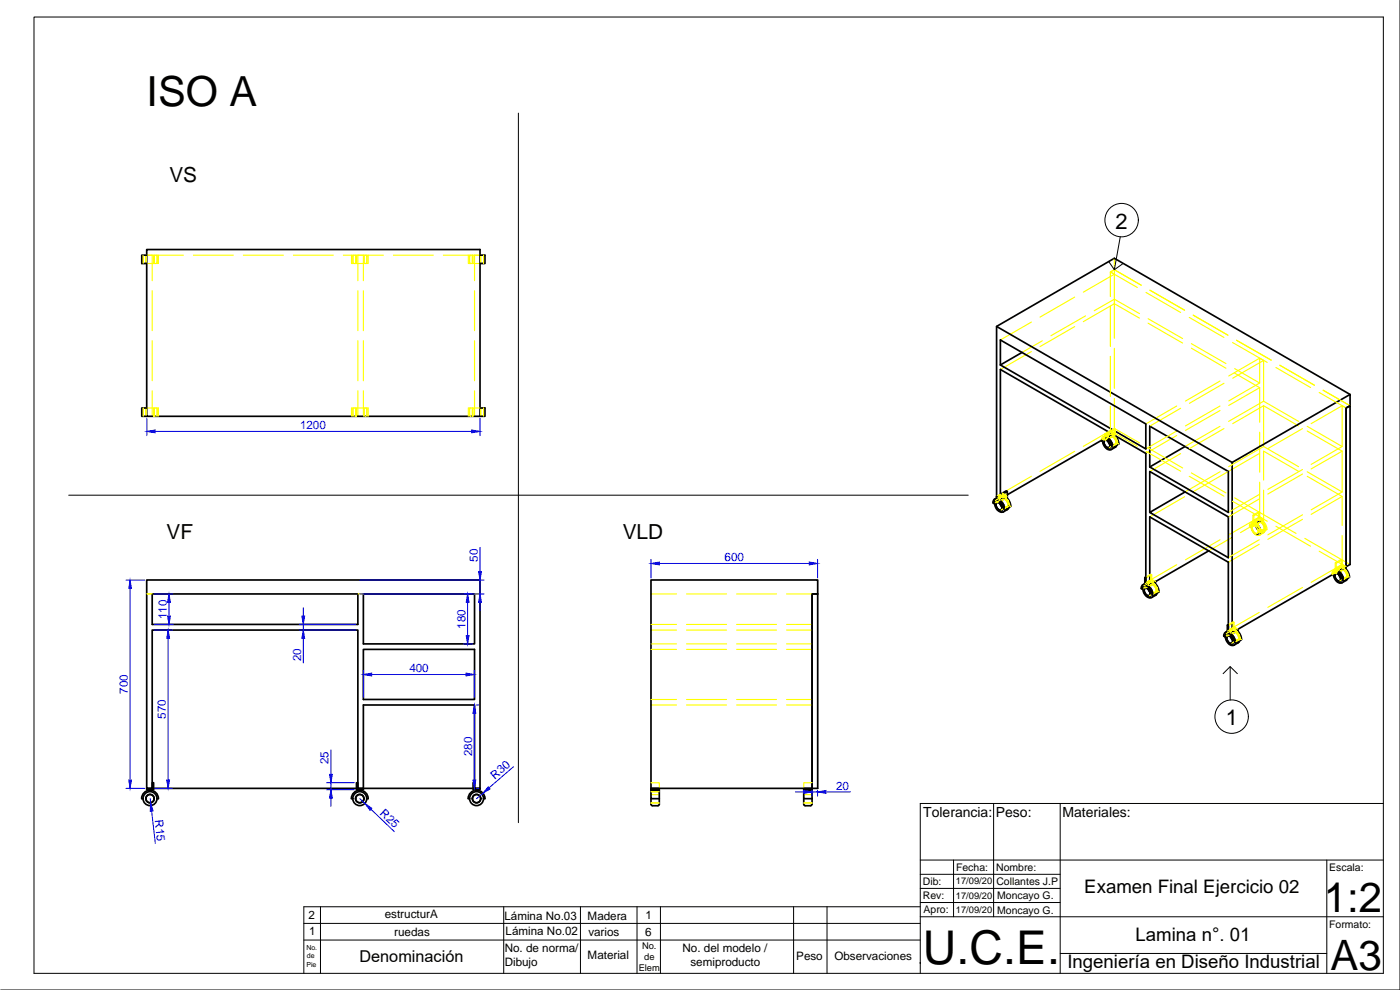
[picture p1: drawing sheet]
<svg xmlns="http://www.w3.org/2000/svg" width="420mm" height="297mm" viewBox="0 0 420 297" stroke-linecap="round" stroke-linejoin="round" font-family="sans-serif">
<!-- layer: MD_Oculto -->
<g fill="none" stroke="#ff0" stroke-width=".34">
<path d="M43 76.6v2.5M43.4 76.6l-.4 .3v1.8l.4 .4M43.8 76.6v2.5M44 76.6h11M45.7 76.6v7.6M46.1 76.6v2.5h-2.1M46.3 76.6v2.5M46.7 76.6l.5 .4v1.6l-.5 .5M47.2 76.6v2.5M47.5 76.6v2.5h-1.4M58 76.6h12M73 76.6h12"/>
<path d="M88.1 76.6h11.9M103 76.6h12.1M105.5 76.6v2.5h1.5M105.9 78.6l.4 .5M105.9 76.6v2.5M106.3 76.6l-.4 .4M106.8 76.6v2.5M107 76.6v2.5h3.5v-2.5M107.4 76.6v7.6M109.1 76.6v7.6M109.3 76.6v2.5M109.7 76.6l.4 .4"/>
<path d="M110.1 78.6l-.4 .5M110.1 76.6v2.5M118.1 76.6h11.9M133.1 76.6h11M140.5 76.6v2.5h1.5M140.9 78.6l.5 .5M140.9 76.6v2.5M141.4 76.6l-.5 .4M141.8 76.6v2.5M142 76.6v2.5h2.1M142.4 76.6v7.6M144.3 76.6v2.5"/>
<path d="M144.7 76.6l.4 .4M145.1 78.6l-.4 .5M145.1 76.6v2.5M334.4 77.5v4.8l-9.3 5.4M45.7 87.2v12M107.4 87.2v12M109.1 87.2v12M142.4 87.2v12M309.5 96.6l-9.3 5.4M322.5 98l-10.4 6M322.5 89.1l-10.4 6.1M325.8 94.8l-10.4 5.9"/>
<path d="M333.2 81.6l1.2 .7v7.5M333.2 81.6l1.2-.7 8.1 4.7-8.1-4.7zM333.2 81.6v7.3M333.2 91.9v12M333.2 81.6l8.1 4.7M334.4 89.8v11.7M334.4 89.8l7.6 4.3M334.4 89.8l-6 3.4M342 95.4l-7.6-4.3-9.3 5.4M343.9 87.7l10.4 6.1M344.6 95.6l10.3 6M344.6 97l10.3 5.9"/>
<path d="M345.1 87.1l10.4 6M356.9 95.2l10.4 6M358.1 94.6l10.4 6M45.7 102.2v12M45.7 117.2v7.7M107.4 102.2v12M107.4 117.2v7.7M109.1 102.2v12M109.1 117.2v7.7M142.4 102.2v12M142.4 117.2v7.7M309.5 105.5l-9.3 5.4"/>
<path d="M312.8 102.3l-6.1 3.4M333.2 106.9v12M334.4 104.5v12M334.4 119.5v10.4M357.5 103.1l10.4 6M357.5 104.5l10.4 6M366.1 114.3l-10.3 6M367.3 115l-10.3 6M369.9 102.8l10.4 5.9M370.5 110.6l7.5 4.3M370.5 112l7.5 4.3M371.1 102.1l10.4 6"/>
<path d="M378 114.9v-7.4l1.2 .6v12.3M378 116.3v10.4M378 116.3l-9.2 5.4M378 107.5l-9.2 5.3M378 114.9l-9.2 5.4M379.2 108.1l-9.2 5.4M382.9 110.3l10.4 6M384.1 109.6l10.4 6M395.9 117.8l8.1 4.6-1.2-.7v12.3M397.1 117.1l8.1 4.6M43 122.4v2.5M43.4 122.4l-.4 .4v1.8l.4 .3"/>
<path d="M43.8 122.4v2.5M44 122.4h2.1v2.5M46.1 122.4h1.4v2.5M46.3 122.4v2.5M46.7 122.4l.5 .4v1.7l-.5 .4M47.2 122.4v2.5M105.9 124.5l.4 .4M105.9 122.4v2.5M106.3 122.4l-.4 .4M106.8 122.4v2.5M107 124.9v-2.5h3.5v2.5M107 122.4h-1.5v2.5"/>
<path d="M109.3 122.4v2.5M109.7 122.4l.4 .4M110.1 124.5l-.4 .4M110.1 122.4v2.5M140.9 124.5l.5 .4M140.9 122.4v2.5M141.4 122.4l-.5 .4M141.8 122.4v2.5M142 122.4h-1.5v2.5M144.1 122.4h-2.1v2.5M144.3 122.4v2.5M144.7 122.4l.4 .4"/>
<path d="M145.1 124.5l-.4 .4M145.1 122.4v2.5M322.5 135.4l-10.4 6M331 131.9l.3-.5 1.4-.9a2.43 2.43 0 0 1 2.5 3M331.5 130.6l.9 .5M331.5 130.2l1.2 .7M331.9 131.4h-.7l-.4 .6M332.5 131.3a.99 .99 0 0 1 .7-1 .99 .99 0 0 1 1.2 .5l.8 1.2 .2 1-1.7 1.1M332.5 131.3l-1.6 1M332.7 129.6l1.7-1 .3 .1-3.2 1.9M332.7 129.6l-1.2 .6v.4M332.7 129.6l-7.6 4.3"/>
<path d="M333.2 121.9v7.7l1.5 .8M333.3 131.2a1.34 1.34 0 0 1 1.3 .6 1.34 1.34 0 0 1-.1 1.5l-.6-.2a1.56 1.56 0 0 1-.6-1.9zM333.3 131.1a1.4 1.4 0 0 1 1.3 2.2 1.46 1.46 0 0 1-1.3-2.2zM333.4 131.1l-1.8 1.1M334.4 128.6v1.3l-1.7 1M334.4 129.9l-1.2-.7 8.1 4.7M334.4 129.9l-1.7 1M334.6 133.3l-1.7 1M334.7 130.8a1.39 1.39 0 0 0-2.3-.3l-.2 .7-1.7 1a1.16 1.16 0 0 1 .7-1.2 1.16 1.16 0 0 1 1.3 .3M334.7 130.4v-1.7l7.3 4.2M334.7 130.4l-.3 .2M335.4 133l.3 .2"/>
<path d="M343.9 135.4l10.4 6M344.6 134.4l10.3 6M353.1 130.7l-9.2 5.3M353.1 121.8l-9.2 5.4M353.1 129.3l-9.2 5.4M354.3 122.5l-9.2 5.4M354.3 136.1l-9.2 5.4M366.1 123.2l-10.3 5.9M366.1 127.9l-10.5 6.1M366.1 121.8l-10.3 6M367.3 128.6l-10.3 6M377.9 136.1l-19.8 11.4"/>
<path d="M378 129.7v12M379.2 121.7v12.3M379.2 134l10.5 6M379.2 121.7l10.5 6.1M379.2 120.4l10.5 6M379.2 120.4l-10.5 6M379.2 134l-10.5 6M379.2 121.7l-9.2 5.4M390.9 128.6l-10.4 6M392.3 129.3l10.5 6.1M392.3 127.9l10.5 6.1M402.8 135.4v12.2"/>
<path d="M402.8 121.7l-9.3 5.4M402.8 135.4l-9.3 5.3M402.8 134l-9.3 5.3M298.9 150.1l1.3-.8a2.3 2.3 0 0 1 2.7 2.7l-.1 .3M299.8 149.9l.3 .2M300.1 150.1a.99 .99 0 0 1 .7-1.1 .99 .99 0 0 1 1.2 .5l.7 .9 .4 1.4-1.8 1M300.1 150.1l-1.6 .9M300.2 148.3l-1.1 .7M300.3 148.7l-1.1 .7M300.5 148.4l-1.4 .9M300.5 149.1l-1.8 1M300.8 150a1.31 1.31 0 0 1 1.3 .3 1.31 1.31 0 0 1 .3 1.3 .69 .69 0 0 1-.7 .5 .69 .69 0 0 1-.6-.6l-.3-.6z"/>
<path d="M300.8 149.9a1.37 1.37 0 0 1 1.4 .6 1.37 1.37 0 0 1 .1 1.5 1.48 1.48 0 0 1-1.5-2.1zM300.9 149.8l-1.7 1.1M302 148.6l-1.2-.7v.4l1.5 .8M302.1 149.3a1.2 1.2 0 0 0-1.4-.7 1.2 1.2 0 0 0-.9 1.3l-1.8 1M302.2 152l-1.8 1M303.1 151.8l.3 .1M309.5 142.9l-7.5 4.4v1.3l-1.8 1 2.1-1.2M355.5 149l-10.4 6.1M356.9 142.9l10.4 6M357.5 141.9l10.4 6M366.1 141.5l-10.5 6.1M369.9 150.4l10.4 6"/>
<path d="M370.5 149.4l7.2 4.2v1.7l1.5 .8-1.8 1-1.4-.8v-1.7M375.2 157l-.3 .9 1.8-1a1.19 1.19 0 0 1 .9-1.3 1.19 1.19 0 0 1 1.4 .6l.8 1.1 .4 1.6-1.7 1a3.2 3.2 0 0 0-2.8-3.2zM375.7 157.1l1.4-.9a2.35 2.35 0 0 1 2.4 3.5l-1.4 .9a2.39 2.39 0 0 1-2.6-2.9zM375.9 158a1.27 1.27 0 0 1 1.4 .2 1.27 1.27 0 0 1 .3 1.4 .65 .65 0 0 1-.7 .5 .65 .65 0 0 1-.6-.6l-.4-.6zM376 157.9a1.34 1.34 0 0 1 1.3 .6 1.34 1.34 0 0 1 0 1.5 1.53 1.53 0 0 1-1.3-2.1zM376.3 154.8l1.7-1.1v1.4l-1.7 1zM376.3 154.8l-.3-.2 1.7-1 11.3 6.4M376.3 156.1l1.1 .7M376.7 156.9l.3 .1-1.8 1.1-.3-.2M377 157a.99 .99 0 0 1 .7-1 .99 .99 0 0 1 1.2 .5l.8 1.2 .3 1-1.8 1.1a2.71 2.71 0 0 0-2.4-2.8l-.5 .5-.1 .6M377.2 155.7l-1.7 1M377.4 156.1l-1.7 1"/>
<path d="M377.7 157a1.27 1.27 0 0 1 1.3 .2 1.27 1.27 0 0 1 .3 1.4 .68 .68 0 0 1-.6 .4 .68 .68 0 0 1-.7-.5l-.3-.6zM377.7 156.9a1.35 1.35 0 0 1 1.4 .5 1.35 1.35 0 0 1 .1 1.5 1.43 1.43 0 0 1-1.5-2zM377.9 156.8l-1.8 1M377.9 149.7l-9.3 5.4M377.9 148.4l-9.3 5.3M378 155.1l1.2 .7M378 144.7v10.4M378 155.1l-9.2 5.4M378.2 159.8l.3 .1M379.1 158.9l-1.7 1.1M379.2 156.1v-.3l-1.8 1v.3M379.2 147.1v8.7"/>
<path d="M379.2 155.8l-6.9 4M380 158.7l.2 .2M382.9 157.9l10.4 6M389.7 141.4l-10.5-6v8.6M390.9 155.8l-10.4 6M390.9 154.5l-10.4 6M390.9 142.2l-10.4 6M390.9 140.9l-10.4 5.9M392.3 141.5l10.5 6.1M392.3 142.9l10.5 6.1M402.8 149v8.7M402.8 149l-9.3 5.3"/>
<path d="M402.8 147.6l-9.3 5.4M44 178.2h1.7M107.4 178.2h1.7M142.4 178.2h1.7M195.4 178.2h7.6M206 178.2h12.1M221.1 178.2h11.9M236.1 178.2h7.6M343.4 175.8l1.3-.9a2.39 2.39 0 0 1 2.6 3M343.9 173.5l1.8-1v1.3M344.3 175.6l.3 .2-1.6 .9M344.3 175.6l-1.8 1"/>
<path d="M344.6 175.8a1.01 1.01 0 0 1 .7-1.1 1.01 1.01 0 0 1 1.2 .5l.8 1.2 .3 1-1.8 1.1M344.8 174.4l-1.1 .7M345 174.8l-1.7 1M345.3 175.7a1.27 1.27 0 0 1 1.3 .2 1.27 1.27 0 0 1 .3 1.4 .65 .65 0 0 1-.6 .5 .65 .65 0 0 1-.6-.6l-.4-.6zM345.3 175.6a1.34 1.34 0 0 1 1.4 .6 1.34 1.34 0 0 1 0 1.5 1.53 1.53 0 0 1-1.4-2.1zM345.4 172.3v1.7l1.4 .8M345.4 175.5l-1.7 1M345.7 172.5l-.3-.2-1.5 .8M345.7 173.8l-2.1 1.2M345.7 173.8l1.1 .7M346.6 174.9a1.2 1.2 0 0 0-1.4-.6 1.2 1.2 0 0 0-.9 1.3M346.7 177.7l-1.8 1"/>
<path d="M347.6 177.4l.3 .2M353.1 169.4l-9.2 5.4M366.1 162l-10.3 6M369.7 161.3l-7 4M377.9 163.3l-9.3 5.4M377.9 162l-9.3 5.3M390.9 176.3l-10.4 5.9M391.6 161.5l10.9 6.3v1.7l1.5 .9M395.9 165.4l8.1 4.6-1.2-.6M400.2 172.2l.3-.8 1.4-.9a2.3 2.3 0 0 1 2.6 2.7v.3M400.7 168.9v1.6l1.2 .8M401 169l1.8-1v1.4l-1.8 1z"/>
<path d="M401 169l-.3-.1 1.8-1.1 2.7 1.6M401 170.4l1.2 .7M401.5 171.1l-1.8 1.1a1.13 1.13 0 0 1 .7-1.2 1.13 1.13 0 0 1 1.3 .4M401.5 171.1l.3 .2-1.8 1-.3-.1M401.5 171.5a.91 .91 0 0 0-1-.1 .91 .91 0 0 0-.5 .9M401.8 171.3a.93 .93 0 0 1 .5-1 .93 .93 0 0 1 1.1 .2 3.3 3.3 0 0 1 1.3 2.5l-1.7 1.1M402 170l-1.8 1M402.2 170.4l-1.8 1M402.5 171.2a1.35 1.35 0 0 1 1.4 .6 1.35 1.35 0 0 1-.1 1.5 1.54 1.54 0 0 1-1.3-2.1zM402.5 171.1a1.35 1.35 0 0 1 1.4 .7 1.35 1.35 0 0 1-.1 1.5 1.54 1.54 0 0 1-1.3-2.2zM402.6 171.1l-1.7 1M402.8 160.7v8.7"/>
<path d="M402.8 169.4l-9.3 5.3M403.8 170.5a1.25 1.25 0 0 0-1.3-.6 1.25 1.25 0 0 0-1 .9v.3M403.9 173.3l-1.8 1M404.7 173l.3 .2M195.4 189h7.6M195.4 194.8h7.6M195.4 187.4h7.6M195.4 193.2h7.6M206 189h12.1M206 194.8h12.1M206 187.4h12.1M206 193.2h12.1"/>
<path d="M221.1 189h11.9M221.1 194.8h11.9M221.1 187.4h11.9M221.1 193.2h11.9M236.1 189h7.6M236.1 194.8h7.6M236.1 187.4h7.6M236.1 193.2h7.6M368.2 190.1l1.3-.8a2.39 2.39 0 0 1 2.6 2.9M368.6 187.7l1.8-1v1.4M368.6 189.1l-.3 .2M369.1 189.9l.3 .1-1.7 1"/>
<path d="M369.1 189.9l-1.8 1M369.4 190a.99 .99 0 0 1 .7-1 .99 .99 0 0 1 1.1 .5l.9 1.2 .2 1.1-1.8 1M369.6 188.7l-1.1 .6M369.8 189.1l-1.8 1M370.1 189.9a1.35 1.35 0 0 1 1.3 .6 1.35 1.35 0 0 1 0 1.5 1.6 1.6 0 0 1-1.3-2.1zM370.1 186.5v1.7l1.5 .9M370.1 189.9a1.35 1.35 0 0 1 1.3 .6 1.35 1.35 0 0 1-.1 1.5 1.54 1.54 0 0 1-1.2-2.1zM370.2 189.8l-1.8 1M370.4 186.7l-.3-.2-1.5 .9M370.4 188.1l1.2 .7M370.4 188.1l-1.8 1M371.3 189.2a1.23 1.23 0 0 0-1.2-.6 1.23 1.23 0 0 0-1 .9v.4"/>
<path d="M371.4 192l-1.7 1M372.3 191.8l.3 .1M377.9 183.8l-9.3 5.3M195.4 211.5h7.6M195.4 209.9h7.6M206 211.5h12.1M206 209.9h12.1M221.1 211.5h11.9M221.1 209.9h11.9M236.1 211.5h7.6M236.1 209.9h7.6M45.7 236.5h.4"/>
<path d="M107 236.5h.4M142 236.5h.4M195.4 234.9h2.5v1.6M195.4 237.6h2.5M195.4 238.4h2.5M195.8 237.6l-.4 .4M197.5 237.6l.4 .4M241.2 237.6h2.5M241.2 238.4h2.5M241.6 237.6l-.4 .4M243.3 237.6l.4 .4M243.7 234.9h-2.5v1.6"/>
<path d="M195.4 240.9h2.5M241.2 240.9h2.5"/>
</g>
<!-- layer: MD_Visible -->
<g fill="none" stroke="#000" stroke-width=".51">
<path d="M44 74.9h100.1v50h-100.1zM44 76.6h-1.5v2.5h1.5M144.1 76.6h1.4v2.5h-1.4M299.1 97.9l70.7 40.9M300.2 102l43.7 25.2v7.5l-43.7-25.2zM306.7 105.7l-6.5 3.8M405.2 118.3l-70.8-40.8-35.3 20.4v51.1M44 122.4h-1.5v2.5h1.5M144.1 122.4h1.4v2.5h-1.4M330.8 132l-.1 .3h.2M331 131.9a2.38 2.38 0 0 0 2.5 3 2.33 2.33 0 0 0 1.7-1.4M331.6 132.1a1.42 1.42 0 0 1 1.2 2.2 1.42 1.42 0 0 1-1.2-2.2z"/>
<path d="M331.9 131.3a3.1 3.1 0 0 1 1.8 2.7l.3 .2M332.2 131.1l1.3 1.4 .5 1.7M332.4 131.1l.6 .3M332.7 129.6v1.3l-30.4 17.5M333 129.7v1.7M334.4 130.6l-1.4 .8M334.7 130.7l.8 1.2 .3 1.3-1.8 1M345.1 127.9l23.5 13.6v12.2l-23.5-13.6zM355.6 134l-10.5 6.1M404 122.4l1.2-.7v47.7l-1.2 .6zM298.3 151a.99 .99 0 0 1 .7-1 .99 .99 0 0 1 1.2 .5l.9 1.3 .2 1M298.5 151l-.2 .1a.83 .83 0 0 1 .2-1.4 2.91 2.91 0 0 1 3.1 3.2"/>
<path d="M298.9 150.1a2.31 2.31 0 0 0 0 2.4 2.31 2.31 0 0 0 2.3 1.1 2.51 2.51 0 0 0 1.6-1.3M299.1 149l1.1 .6M299.1 149v.3l1.4 .8M299.2 150.8a1.42 1.42 0 0 1 1.2 2.2 1.42 1.42 0 0 1-1.2-2.2zM299.2 149.4l-.6 .4M300.2 148.3l.3 .1 1.8-1v1.7l-1.8 1v-1.7M300.2 149.6v-38.7l43.7 25.1v38.8M302.1 149.2l.9 1.3 .3 1.4-1.7 1-.3-.1M302.3 147.4l-.3-.1-1.8 1v1.3M355.6 147.6l-10.5 6.1 23.5 13.6v-12.2l-23.5-13.6v12.2M45.7 178.2h61.7v9.2h-61.7zM109.1 178.2h33.3v15h-33.3z"/>
<path d="M195.4 174h50v4.2h-1.7v58.3v-58.3h1.7v58.3h-50zM342.5 176.6a1.2 1.2 0 0 1 .8-1.3 1.2 1.2 0 0 1 1.5 .6l1 1.5 .3 1.2M342.5 176.6l.5 .1M342.8 176.7a.99 .99 0 0 1 .7-1 .99 .99 0 0 1 1.2 .5l.9 1.3 .2 1M343.4 175.8a2.33 2.33 0 0 0 0 2.4 2.33 2.33 0 0 0 2.3 1.1l1.3-.8 .3-.6M343.6 173.3v1.7l1.5 .8 1.7-1v-.3l-1.7 1v.3M343.7 176.5a1.42 1.42 0 0 1 1.2 2.2 1.42 1.42 0 0 1-1.2-2.2zM343.7 175.1l-.6 .4M343.9 173.1l-.3 .2 .3 .2M343.9 174.8l1.2 .7v-20.4l23.5 13.6v20.4M346.6 174.9l.9 1.3 .3 1.4-1.7 1-.3-.1M362.7 165.3l-17.6 10.2-1.2-.7"/>
<path d="M400.2 172.2a2.35 2.35 0 0 0 2.6 2.6l1.4-.8 .3-.5M400.8 172.1a1.42 1.42 0 0 1 1.3 2.2 1.42 1.42 0 0 1-1.3-2.2zM401.5 171.5l1 1.1 .4 1.4 .3 .2 1.8-1M401.8 171.3l1 1.3 .5 1.6M401.9 171.3l.3 .1 1.8-1v-.4l-1.8 1.1v.3M403.7 170.5l.9 1.2 .4 1.5M404 170l-34.2 19.8-1.2-.7M404 170v-47.6l1.2-.7v-3.4l-35.4 20.5v51l-1.2-.7M109.1 194.8h33.3v15.1h-33.3zM367.6 191a.99 .99 0 0 1 .7-1 .99 .99 0 0 1 1.1 .5l.9 1.3 .2 1M367.7 191l-.1 .1a.83 .83 0 0 1 .2-1.4 2.91 2.91 0 0 1 3 3.2M368.2 190.1a2.4 2.4 0 0 0 1.9 3.6l.3-.2a2.51 2.51 0 0 0 1.7-1.3"/>
<path d="M368.3 187.6v1.7l1.5 .8 1.8-1v-.3l-1.8 1v.3M368.4 190.8a1.42 1.42 0 0 1 1.3 2.2 1.42 1.42 0 0 1-1.3-2.2zM368.5 189.3l-.7 .4M368.6 187.4l-.3 .2 .3 .1M371.3 189.2l1 1.2 .3 1.5M372.6 191.9l-1.8 1-.3-.1M42.5 239.6a2.52 2.52 0 0 1 2.5-2.5 2.52 2.52 0 0 1 2.5 2.5h-.3M42.5 239.6h.5M45.7 234.9h.4v2.1h-2.1v-.5h1.7zM46.1 236.5h60.9M105.9 239.6h-.4a2.52 2.52 0 0 1 2.5-2.5 2.52 2.52 0 0 1 2.5 2.5h-.4M107 234.9h.4v1.6h1.7v.5h-2.1z"/>
<path d="M109.1 236.5v-25h33.3v25h1.7v-62.5h-100.1v62.5h1.7v-47.5h61.7v47.5h34.6M140.9 239.6a2.1 2.1 0 0 0 2.1 2.1 2.1 2.1 0 0 0 2.1-2.1M140.9 239.6h-.4a2.52 2.52 0 0 1 2.5-2.5 2.52 2.52 0 0 1 2.5 2.5h-.4M140.9 239.6a2.1 2.1 0 0 1 2.1-2.1 2.1 2.1 0 0 1 2.1 2.1M142 234.9h.4v1.6h1.7v.5h-2.1zM195.4 236.5h2.5v.5h-2.5zM195.4 239.6v1.7l.4 .4M195.4 237.1h2.5v2.5h-2.5zM197.9 239.6l-.1 1.9-.3 .2-1.7 .1M241.2 236.5h2.5v.5h-2.5zM241.2 239.6v1.7l.4 .4M241.2 237.1h2.5v2.5h-2.5z"/>
<path d="M243.7 239.6v1.7l-.4 .4M241.6 241.8h1.7"/>
<circle cx="45" cy="239.6" r="1.25"/>
<circle cx="45" cy="239.6" r="2.1"/>
<circle cx="108" cy="239.6" r="1.25"/>
<circle cx="108" cy="239.6" r="2.1"/>
<circle cx="143" cy="239.6" r="1.25"/>
</g>
<!-- layer: MD_Oculta fina -->
<g fill="none" stroke="#000" stroke-width=".3">
<path d="M333 131a1.21 1.21 0 0 1 1.9 .8 1.13 1.13 0 0 1-.4 1.9 2.19 2.19 0 0 1-1.5-2.7zM334 134.2a2.77 2.77 0 0 0-2.4-3 2.36 2.36 0 0 0 1 3.6l.9 .1M335.2 133.6a2.71 2.71 0 0 0-2.4-3.1 1.97 1.97 0 0 0 .1 2.9l.8 .7 1 .1M300.5 149.7a1.21 1.21 0 0 1 1.9 .8 1.06 1.06 0 0 1 .4 1.1 1.06 1.06 0 0 1-1 .8 2.33 2.33 0 0 1-1.3-2.7zM301.5 152.9a2.63 2.63 0 0 0-2.3-3 1.88 1.88 0 0 0 .1 2.9l1.1 .8h.8M302.7 152.3a2.71 2.71 0 0 0-2.3-3.1 2.05 2.05 0 0 0 .4 3.2l.8 .5h.7M375.8 157.1a1.71 1.71 0 0 1 2.4 1.3 1.43 1.43 0 0 1-.5 2.2 2.72 2.72 0 0 1-1.9-3.5zM375.8 157.5a1.92 1.92 0 0 1 2 2.5 1.09 1.09 0 0 1-1.8-.5 1.66 1.66 0 0 1-.2-2zM377 156.3a2.06 2.06 0 0 1 2.6 1.9 1.1 1.1 0 0 1-.3 1.6 1.1 1.1 0 0 1-1.6-.4 2.44 2.44 0 0 1-.7-3.1zM377.5 156.6a1.58 1.58 0 0 1 2.1 1.5 .88 .88 0 0 1-.4 1.3 .88 .88 0 0 1-1.2-.6 2.09 2.09 0 0 1-.5-2.2zM345.1 175.3a1.6 1.6 0 0 1 2.1 1.6 .85 .85 0 0 1-.3 1.1 .85 .85 0 0 1-1.1-.3 2.05 2.05 0 0 1-.7-2.4zM346 178.6a2.64 2.64 0 0 0-2.3-3 2.31 2.31 0 0 0 .6 3.4l.6 .3h.8"/>
<path d="M347.2 178a2.71 2.71 0 0 0-2.4-3.1 2.23 2.23 0 0 0 .7 3.4l.9 .4 .4-.1M401.2 171.7h-.6l-.3 .5M402.4 170.8a1.89 1.89 0 0 1 2 2.2 .85 .85 0 0 1-.8 .7 .85 .85 0 0 1-.8-.6 1.77 1.77 0 0 1-.4-2.3zM403.2 174.2a2.7 2.7 0 0 0-2.4-3 2.07 2.07 0 0 0 .5 3.1l.8 .6 .7-.1M404.4 173.6a2.63 2.63 0 0 0-2.4-3.1 1.91 1.91 0 0 0 .2 2.8l.8 .8h1M369.8 189.6a1.64 1.64 0 0 1 2.2 1.8 .85 .85 0 0 1-.6 1 .85 .85 0 0 1-1.1-.6 2.09 2.09 0 0 1-.5-2.2zM370.8 192.9a2.71 2.71 0 0 0-2.4-3 2.01 2.01 0 0 0 .5 3.1l.8 .6 .7-.1M372 192.3a2.7 2.7 0 0 0-2.4-3.1 1.88 1.88 0 0 0 .2 2.9l1 .8h.8"/>
</g>
<!-- layer: MD_Visible fina -->
<g fill="none" stroke="#000" stroke-width=".34">
<path d="M331.3 131.8a1.88 1.88 0 0 1 2 2.5l-.1 .2a1.88 1.88 0 0 1-2.1-2.4zM334 134.2l-.4 .6M335.1 133.6l-.4 .6M298.8 150.5a1.88 1.88 0 0 1 2.1 2.5l-.2 .3a1.88 1.88 0 0 1-2-2.5zM301.5 152.9l-.4 .6M302.7 152.3l-.4 .6M343.3 176.2a1.88 1.88 0 0 1 2.1 2.5l-.2 .3a1.88 1.88 0 0 1-2-2.5zM346 178.6l-.4 .6M347.2 178l-.4 .6M401.1 171.7a2.07 2.07 0 0 1 1.2 2.9 2.07 2.07 0 0 1-2-2.5M403.2 174.2l-.4 .6M404.4 173.5l-.4 .6"/>
<path d="M368.1 190.5a1.88 1.88 0 0 1 2.1 2.5l-.2 .3a1.88 1.88 0 0 1-2.1-2.5zM370.8 192.9l-.4 .6M372 192.3l-.4 .6"/>
</g>
<!-- layer: MD_Oculto -->
<circle cx="330.5" cy="132.2" r=".17" fill="#ff0"/>
<!-- layer: MD_Visible -->
<path d="M330.5 132.2l.3 .2" fill="none" stroke="#000" stroke-width=".51"/>
<!-- layer: MD_Oculto -->
<path d="M332.7 130l-1.7 1M333 130.4l-1.8 1" fill="none" stroke="#ff0" stroke-width=".34"/>
<!-- layer: 0 -->
<g fill="none" stroke="#000" stroke-width=".3">
<path d="M10.2 5.1h405v286.9h-405zM420.2 .1v296.9h-420M155.6 33.9v212.9M332.7 78.5l1.7 2.4 2.5-1.7M336.2 71l-1.8 9.9M20.6 148.6h270M367.1 202.1l2.1-2.1 2.1 2.1M369.2 200v10M276.2 258h139M286.2 258v17.1M298.2 241.1v34M318.2 241.1v50.9"/>
<path d="M398.2 258v34M415.2 241.1h-139v50.9M91.2 277.1h185M96.2 272.1v19.9M151.2 272.1v19.9M174.2 272.1v19.9M191.2 272.1v19.9M198.2 272.1v19.9M238.2 272.1v19.9M248.2 272.1v19.9M276.2 275.1h139M276.2 270.8h42"/>
<path d="M276.2 266.6h42M276.2 262.3h42M276.2 272.1h-185v19.9M91.2 282.1h185M276.2 289.1h.1M318.2 286.1h80"/>
<circle cx="336.6" cy="66" r="5"/>
<circle cx="369.6" cy="215" r="5"/>
</g>
<!-- layer: Cotas -->
<g fill="none" stroke="#00d" stroke-width=".3">
<path d="M44.1 125.5v5.2M46.6 129.4h95M144.1 125.5v5.2M37.8 174.1h5.6M39 176.6v57.4M46.4 178.2h5.5M108 174.1h37.3M108 178.2h37.3M144.1 164.2v7.3M144.1 174.1v4.1M195.4 167.8v5.6M197.9 169.1h45"/>
<path d="M245.4 167.8v5.6M46.4 187.4h5.5M46.4 189h5.3M50.5 191.5v42.5M50.7 180.7v4.2M89.8 187.4h17M89.8 189h17M91 182.4v2.5M91 187.4v1.6M91 191.5v7.4M139.1 193.2h2.7M140.3 180.7v10"/>
<path d="M144.1 180.7v2.5M109.1 201.1v8.1M111.5 202.4h28.4M142.4 201.1v8.1M142.4 214v20M143 211.5h.6M37.8 236.5h5.6M45.1 239.6l.1 1.3M46.4 236.5h5.3M98 237h8.3M98 234.9h8.3M99.3 225v7.4"/>
<path d="M99.3 234.9v2.1M99.3 239.5v2.5M108 239.6l1.5 1.5M143 236.5h.6M144.9 238l-1.9 1.6M154.1 230l-7.3 6.4M238.7 237.6h2.5M243.7 237.2v1.7M243.7 237.6h1.7M245.4 237.2v1.7M247.9 237.6h7.3M45.5 243.4l1.1 9.7"/>
<path d="M111.3 242.8l7.1 6.7"/>
</g>
<g fill="#00d" stroke="#00d" stroke-width=".3">
<path d="M38.7 234h.8l-.5 2.5z"/>
<path d="M39 174.1l.5 2.5h-.8z"/>
<path d="M50.7 178.2l.4 2.5h-.8z"/>
<path d="M50.3 184.9h.8l-.4 2.5z"/>
<path d="M50 234h.9l-.4 2.5z"/>
<path d="M50.5 189l.4 2.5h-.9z"/>
<path d="M195.4 169.1l2.5-.5v.9z"/>
<path d="M242.9 168.6l2.5 .5-2.5 .4z"/>
<path d="M241.2 237.2l2.5 .4-2.5 .4z"/>
<path d="M245.4 237.6l2.5-.4v.8z"/>
<path d="M141.9 234h.9l-.4 2.5z"/>
<path d="M142.4 211.5l.4 2.5h-.9z"/>
<path d="M139.9 190.7h.9l-.5 2.5z"/>
<path d="M140.3 178.2l.5 2.5h-.9z"/>
<path d="M144.1 178.2l.4 2.5h-.9z"/>
<path d="M143.6 171.5h.9l-.4 2.6z"/>
<path d="M90.6 184.9h.8l-.4 2.5z"/>
<path d="M91 189l.4 2.5h-.8z"/>
<path d="M44.1 129.4l2.5-.4v.9z"/>
<path d="M141.6 129l2.5 .4-2.5 .5z"/>
<path d="M45.2 240.9l.7 2.4-.8 .1z"/>
<path d="M109.5 241.1l2.1 1.4-.6 .6z"/>
<path d="M146.5 236.1l.6 .6-2.2 1.3z"/>
<path d="M99.3 237l.4 2.5h-.8z"/>
<path d="M98.9 232.4h.8l-.4 2.5z"/>
<path d="M109.1 202.4l2.4-.4v.8z"/>
<path d="M139.9 202l2.5 .4-2.5 .4z"/>
</g>
<text font-size="14" x="277" y="289.2">U.C.E.</text>
<g font-size="12.6">
<text x="397.3" y="273.7">1:2</text>
<text x="399.3" y="290.9">A3</text>
</g>
<text font-size="12.5" x="44" y="31.8">ISO A</text>
<g font-size="6.6">
<text x="334.8" y="68.7">2</text>
<text x="367.9" y="217.6">1</text>
</g>
<g font-size="6.2">
<text x="50.8" y="54.5">VS</text>
<text x="50" y="161.8">VF</text>
<text x="186.9" y="161.7">VLD</text>
</g>
<g font-size="5.6">
<text x="325.4" y="268">Examen Final Ejercicio 02</text>
<text x="340.8" y="282.3">Lamina n°. 01</text>
<text x="320.3" y="290.5">Ingeniería en Diseño Industrial</text>
</g>
<text font-size="4.9" x="107.9" y="288.8">Denominación</text>
<g font-size="4.2">
<text x="277.1" y="245.1">Tolerancia:</text>
<text x="298.9" y="245.1">Peso:</text>
<text x="318.9" y="245.1">Materiales:</text>
</g>
<g font-size="3.5" fill="#00d">
<text x="90" y="128.8">1200</text>
<text x="143.4" y="168.6" transform="rotate(-90 143.4 168.6)">50</text>
<text x="217.5" y="168.4">600</text>
<text x="50" y="185.8" transform="rotate(-90 50 185.8)">110</text>
<text x="139.7" y="188.7" transform="rotate(-90 139.7 188.7)">180</text>
<text x="90.3" y="198.4" transform="rotate(-90 90.3 198.4)">20</text>
<text x="122.9" y="201.7">400</text>
<text x="38.4" y="208.2" transform="rotate(-90 38.4 208.2)">700</text>
<text x="49.8" y="215.7" transform="rotate(-90 49.8 215.7)">570</text>
<text x="141.7" y="226.9" transform="rotate(-90 141.7 226.9)">280</text>
<text x="98.6" y="229.3" transform="rotate(-90 98.6 229.3)">25</text>
<text x="148.5" y="234" transform="rotate(-41 148.5 234)">R30</text>
<text x="250.9" y="237">20</text>
<text x="113.8" y="244.3" transform="rotate(43 113.8 244.3)">R25</text>
<text x="46.5" y="246.2" transform="rotate(84 46.5 246.2)">R15</text>
</g>
<g font-size="3.5">
<text x="92.6" y="275.7">2</text>
<text x="115.5" y="275.5">estructurA</text>
<text x="176.4" y="275.9">Madera</text>
<text x="193.8" y="275.8">1</text>
<text x="92.8" y="280.7">1</text>
<text x="118.3" y="280.9">ruedas</text>
<text x="151.4" y="276.2">Lámina No.03</text>
<text x="151.7" y="280.5">Lámina No.02</text>
<text x="176.6" y="280.9">varios</text>
<text x="193.6" y="280.8">6</text>
<text x="151.5" y="285.7">No. de norma/</text>
<text x="176.4" y="287.8">Material</text>
<text x="204.9" y="285.7">No. del modelo /</text>
<text x="239" y="288">Peso</text>
<text x="250.4" y="287.9">Observaciones</text>
<text x="151.5" y="289.9">Dibujo</text>
<text x="207.2" y="289.8">semiproducto</text>
</g>
<g font-size="3.1">
<text x="286.9" y="261.3">Fecha:</text>
<text x="299" y="261.3">Nombre:</text>
<text x="398.9" y="261.3">Escala:</text>
<text x="276.9" y="265.5">Dib:</text>
<text x="276.9" y="269.8">Rev:</text>
<text x="299" y="265.6">Collantes J.P</text>
<text x="299.3" y="269.9">Moncayo G.</text>
<text x="277.2" y="274.1">Apro:</text>
<text x="299.3" y="274.1">Moncayo G.</text>
<text x="398.9" y="278.3">Formato:</text>
</g>
<g font-size="2.8">
<text x="286.9" y="269.6">17/09/20</text>
<text x="286.9" y="265.3">17/09/20</text>
<text x="286.9" y="273.8">17/09/20</text>
<text x="192.7" y="284.6">No.</text>
<text x="193.3" y="287.9">de</text>
<text x="191.7" y="291.3">Elem</text>
</g>
<g font-size="2.1">
<text x="91.9" y="285.1">No.</text>
<text x="92.1" y="287.6">de</text>
<text x="91.9" y="290.1">Pie</text>
</g>
</svg>
